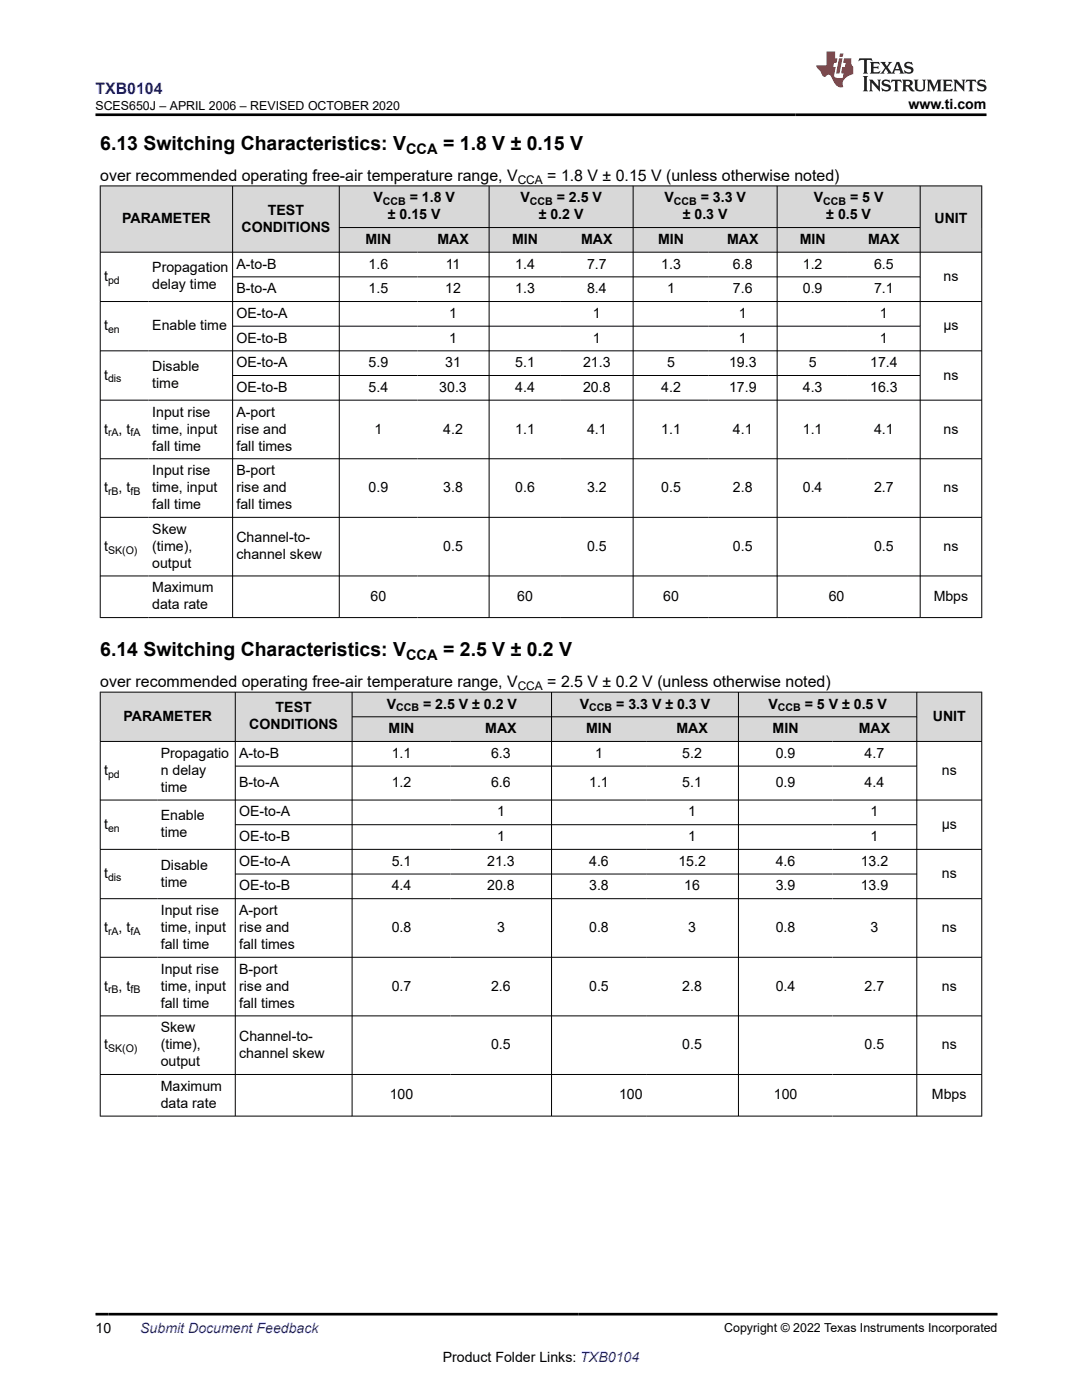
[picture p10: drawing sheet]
<svg xmlns="http://www.w3.org/2000/svg" width="216mm" height="279mm" viewBox="0 0 216 279" stroke-linecap="round" stroke-linejoin="round" font-family="sans-serif">
<g fill="#d8d8d8">
<path d="M20 37.1h175.9v8.3h-175.9z" fill-rule="evenodd"/>
<path d="M20.1 37.2h26.3v13.1h-26.3z" fill-rule="evenodd"/>
<path d="M46.5 37.2h21.1v13.1h-21.1z" fill-rule="evenodd"/>
<path d="M67.8 37.2h29.7v8.1h-29.7z" fill-rule="evenodd"/>
<path d="M97.7 37.2h28.6v8.1h-28.6z" fill-rule="evenodd"/>
<path d="M126.4 37.2h28.6v8.1h-28.6z" fill-rule="evenodd"/>
<path d="M155.1 37.2h28.5v8.1h-28.5z" fill-rule="evenodd"/>
<path d="M183.7 37.2h12.1v13.1h-12.1z" fill-rule="evenodd"/>
<path d="M67.8 45.5h15.5v4.8h-15.5z" fill-rule="evenodd"/>
<path d="M83.3 45.5h14.2v4.8h-14.2z" fill-rule="evenodd"/>
<path d="M97.7 45.5h14.2v4.8h-14.2z" fill-rule="evenodd"/>
<path d="M111.9 45.5h14.4v4.8h-14.4z" fill-rule="evenodd"/>
<path d="M126.4 45.5h15v4.8h-15z" fill-rule="evenodd"/>
<path d="M141.4 45.5h13.6v4.8h-13.6z" fill-rule="evenodd"/>
<path d="M155.1 45.5h14.1v4.8h-14.1z" fill-rule="evenodd"/>
<path d="M169.2 45.5h14.4v4.8h-14.4z" fill-rule="evenodd"/>
</g>
<g fill="none" stroke="#000" stroke-width=".2">
<path d="M19.9 37.1h176.1M20 37v86.3M46.4 37v86.3M67.7 37v86.3M97.6 37v86.3M126.3 37v86.3M155.1 37v86.3M183.6 37v86.3M195.9 37v86.3M19.9 50.3h176.1M46.4 55.3h137.3M67.7 45.4h116"/>
<path d="M19.9 60.2h176.1M19.9 70h176.1M19.9 79.9h176.1M46.4 65.1h137.3M46.4 74.9h137.3M19.9 91.6h176.1M19.9 103.2h176.1M19.9 114.9h176.1M19.9 123.3h176.1"/>
</g>
<g fill="#d8d8d8">
<path d="M20 138.1h175.9v5h-175.9z" fill-rule="evenodd"/>
<path d="M20.1 138.2h26.8v9.7h-26.8z" fill-rule="evenodd"/>
<path d="M47 138.2h23.2v9.7h-23.2z" fill-rule="evenodd"/>
<path d="M70.3 138.2h39.7v4.8h-39.7z" fill-rule="evenodd"/>
<path d="M110.1 138.2h37.2v4.8h-37.2z" fill-rule="evenodd"/>
<path d="M147.4 138.2h35.5v4.8h-35.5z" fill-rule="evenodd"/>
<path d="M183 138.2h12.8v9.7h-12.8z" fill-rule="evenodd"/>
<path d="M70.3 143.1h19.6v4.8h-19.6z" fill-rule="evenodd"/>
<path d="M89.9 143.1h20.1v4.8h-20.1z" fill-rule="evenodd"/>
<path d="M110.1 143.1h18.8v4.8h-18.8z" fill-rule="evenodd"/>
<path d="M128.9 143.1h18.4v4.8h-18.4z" fill-rule="evenodd"/>
<path d="M147.4 143.1h18.7v4.8h-18.7z" fill-rule="evenodd"/>
<path d="M166.1 143.1h16.8v4.8h-16.8z" fill-rule="evenodd"/>
</g>
<g fill="none" stroke="#000" stroke-width=".2">
<path d="M19.9 138.1h176.1M20 138.1v84.7M46.9 138.1v84.7M70.3 138.1v84.7M110.1 138.1v84.7M147.3 138.1v84.7M182.9 138.1v84.7M195.9 138.1v84.7M19.9 148h176.1M19.9 159.7h176.1M46.9 152.9h136.1M70.3 143.1h112.7"/>
<path d="M19.9 169.5h176.1M19.9 179.4h176.1M46.9 164.6h136.1M46.9 174.4h136.1M19.9 191h176.1M19.9 202.7h176.1M19.9 214.4h176.1M19.9 222.7h176.1"/>
</g>
<path d="M171.5 11.6l-.2 .6 .5-.2h.6v.1v2.2l-.2 .4h1l-.2-.4v-2.2v-.1h.5l.6 .2-.2-.6zM173.6 12.4l.2 .3v1.6l-.2 .4h1.9l.1-.6a1.08 1.08 0 0 1-1.3 .2v-.7h.6l.4 .2v-.7l-.4 .2h-.6v-.5l.2-.2a1 1 0 0 1 1 .3l-.1-.5zM175.7 12.4l.9 1.1-1 1.2h.9l-.2-.2 .5-.8 .4 .8-.2 .2h1.6l-.2-.2 .2-.5h.9l.1 .5-.1 .2h.9l-.2-.4-.8-1.9h-.5l-.9 2.1-.9-1.1 .9-1h-.8l.2 .2-.4 .6-.4-.6 .2-.2zM179 12.8l.4 1h-.7zM180.7 12.5a.65 .65 0 0 0-.2 .7 .65 .65 0 0 0 .6 .5l.6 .1 .1 .3a.79 .79 0 0 1-.7 .4 .79 .79 0 0 1-.7-.5l.1 .7 .2-.1a.93 .93 0 0 0 1.1 0 .93 .93 0 0 0 .4-.9 1.46 1.46 0 0 0-1.2-.6l-.1-.3a1.09 1.09 0 0 1 1.2 .2l-.2-.6-.1 .1-.5-.2zM172.2 15.2l.2 .4v2.2l-.2 .4h1l-.2-.4v-2.2l.2-.4zM173.4 15.9l.2 .4v1.5l-.2 .4h.8l-.3-.4 .1-1.3 1.6 1.8v-2l.2-.4h-.7l.1 .2 .1 1.1-1.2-1.3zM176.2 16a.65 .65 0 0 0-.2 .8 .65 .65 0 0 0 .6 .4l.6 .2 .1 .2a.79 .79 0 0 1-.7 .4 .79 .79 0 0 1-.7-.5l.1 .7 .2-.1a.93 .93 0 0 0 1.1 .1 .93 .93 0 0 0 .4-1 1.46 1.46 0 0 0-1.2-.5l-.1-.4a1.09 1.09 0 0 1 1.2 .2l-.1-.6-.2 .1-.5-.1zM177.9 15.9l-.1 .6a.63 .63 0 0 1 .8-.3v1.6l-.3 .4h1l-.2-.4v-1.6a.66 .66 0 0 1 .8 .3l-.1-.6zM180 15.9l.2 .4v1.5l-.2 .4h1l-.2-.2-.1-.7h.5l.1 .2a.79 .79 0 0 0 1.2 .6l-1-.9a.61 .61 0 0 0 .6-.6 .61 .61 0 0 0-.5-.7zM180.8 16.2h.1a.47 .47 0 0 1 .5 .1 .47 .47 0 0 1 .1 .5l-.1 .1-.7 .1zM182.3 15.9l.2 .2a2.27 2.27 0 0 0 .4 2 1.04 1.04 0 0 0 1.7-.7v-1.3l.2-.2h-.8l.2 .4v1.1a.6 .6 0 0 1-.6 .6 .6 .6 0 0 1-.6-.6v-1.1l.3-.4zM184.9 15.9l.2 .4v1.5l-.2 .4h.8l-.3-.4v-1.4l.9 1.9 .9-1.9v1.4l-.3 .4h1l-.2-.4v-1.5l.2-.4h-.8l-.7 1.5-.6-1.5zM188.1 15.9l.2 .4v1.5l-.2 .4h1.9l.1-.6a1.09 1.09 0 0 1-1.3 .2v-.7h.6l.4 .2v-.6l-.4 .2h-.6v-.6l.2-.1a1.01 1.01 0 0 1 1 .3l-.1-.6zM190.2 15.9l.3 .4v1.5l-.3 .4h.8l-.2-.4v-1.3l1.6 1.8v-2l.2-.4h-.7l.2 .2v1.1l-1.2-1.3zM192.8 15.9l-.1 .6a.63 .63 0 0 1 .8-.3v1.6l-.3 .4h1l-.2-.4v-1.6a.66 .66 0 0 1 .8 .3l-.1-.6zM195.2 16a.65 .65 0 0 0-.2 .8 .65 .65 0 0 0 .6 .4l.6 .2 .2 .2a.79 .79 0 0 1-.7 .4 .79 .79 0 0 1-.7-.5l.1 .7 .2-.1a.93 .93 0 0 0 1 .1 .93 .93 0 0 0 .5-1 1.46 1.46 0 0 0-1.3-.5v-.4a1.09 1.09 0 0 1 1.2 .2l-.2-.6-.2 .1-.5-.1z" fill="#231f20"/>
<path d="M164.9 10.3v2.7h-2l.1 .4 .8 1a.95 .95 0 0 0 1 .9 .59 .59 0 0 1 .5-.4 .59 .59 0 0 1 .5 .3l.4 .8a1.59 1.59 0 0 0 2.1 1.4 1.61 1.61 0 0 1 1-2.3l1-.3-.1-1.5a1.59 1.59 0 0 1-.3-1.7h-1.5l-.2 .9h.6l-.2 .9h-.5l-.2 .9v.3l.4 .1-.1 .9h-.7a.73 .73 0 0 1-1-.7l.3-1.5h-.5l.1-.9h.5l.2-.9h-.5v-1.3zM167.4 11.6l-.6 3.1h.7l.6-3.1zM167.6 10.7l-.1 .6h.7l.1-.6z" fill="#ed1c24"/>
<path d="M19.1 22.9h177.8M19.1 262.3h179.9" fill="none" stroke="#000" stroke-width=".53"/>
<g font-size="3.9">
<text x="20" y="29.9">6.13 Switching Characteristics: V</text>
<text x="88.4" y="29.9">= 1.8 V ± 0.15 V</text>
<text x="20" y="130.9">6.14 Switching Characteristics: V</text>
<text x="88.4" y="130.9">= 2.5 V ± 0.2 V</text>
</g>
<text font-size="3.2" fill="#00f" x="19.1" y="18.7">TXB0104</text>
<g font-size="3.2">
<text x="20" y="36.1">over recommended operating free-air temperature range, V</text>
<text x="109.2" y="36.1">= 1.8 V ± 0.15 V (unless otherwise noted)</text>
<text x="20" y="137.1">over recommended operating free-air temperature range, V</text>
<text x="109.2" y="137.1">= 2.5 V ± 0.2 V (unless otherwise noted)</text>
</g>
<g font-size="2.9">
<text x="81" y="30.7">CCA</text>
<text x="81" y="131.7">CCA</text>
</g>
<g font-size="2.8">
<text x="181.3" y="21.8">www.ti.com</text>
<text x="74.5" y="40.4">V</text>
<text x="81.8" y="40.4">= 1.8 V</text>
<text x="103.8" y="40.4">V</text>
<text x="111.1" y="40.4">= 2.5 V</text>
<text x="132.6" y="40.4">V</text>
<text x="139.8" y="40.4">= 3.3 V</text>
<text x="162.4" y="40.4">V</text>
<text x="169.6" y="40.4">= 5 V</text>
<text x="24.4" y="44.5">PARAMETER</text>
<text x="48.2" y="46.2">CONDITIONS</text>
<text x="53.4" y="42.8">TEST</text>
<text x="77.4" y="43.8">± 0.15 V</text>
<text x="107.5" y="43.8">± 0.2 V</text>
<text x="136.2" y="43.8">± 0.3 V</text>
<text x="164.9" y="43.8">± 0.5 V</text>
<text x="186.5" y="44.5">UNIT</text>
<text x="47.2" y="53.6">A-to-B</text>
<text x="72.9" y="48.7">MIN</text>
<text x="73.6" y="53.6">1.6</text>
<text x="87.3" y="48.7">MAX</text>
<text x="88.9" y="53.6">11</text>
<text x="102.2" y="48.7">MIN</text>
<text x="102.8" y="53.6">1.4</text>
<text x="116" y="48.7">MAX</text>
<text x="117.1" y="53.6">7.7</text>
<text x="131.3" y="48.7">MIN</text>
<text x="131.9" y="53.6">1.3</text>
<text x="145.1" y="48.7">MAX</text>
<text x="146.3" y="53.6">6.8</text>
<text x="159.6" y="48.7">MIN</text>
<text x="160.2" y="53.6">1.2</text>
<text x="173.2" y="48.7">MAX</text>
<text x="174.4" y="53.6">6.5</text>
<text x="20.8" y="56.1">t</text>
<text x="30.4" y="54.4">Propagation</text>
<text x="30.4" y="57.8">delay time</text>
<text x="47.2" y="58.5">B-to-A</text>
<text x="73.6" y="58.5">1.5</text>
<text x="88.8" y="58.5">12</text>
<text x="102.8" y="58.5">1.3</text>
<text x="117.1" y="58.5">8.4</text>
<text x="133.1" y="58.5">1</text>
<text x="146.3" y="58.5">7.6</text>
<text x="160.2" y="58.5">0.9</text>
<text x="174.4" y="58.5">7.1</text>
<text x="188.3" y="56.1">ns</text>
<text x="20.8" y="65.9">t</text>
<text x="30.4" y="65.9">Enable time</text>
<text x="47.2" y="63.4">OE-to-A</text>
<text x="89.6" y="63.4">1</text>
<text x="118.3" y="63.4">1</text>
<text x="147.4" y="63.4">1</text>
<text x="175.6" y="63.4">1</text>
<text x="188.2" y="65.9">µs</text>
<text x="47.2" y="68.4">OE-to-B</text>
<text x="89.6" y="68.4">1</text>
<text x="118.3" y="68.4">1</text>
<text x="147.4" y="68.4">1</text>
<text x="175.6" y="68.4">1</text>
<text x="20.8" y="75.8">t</text>
<text x="30.4" y="74.1">Disable</text>
<text x="30.4" y="77.4">time</text>
<text x="47.2" y="73.3">OE-to-A</text>
<text x="73.6" y="73.3">5.9</text>
<text x="88.8" y="73.3">31</text>
<text x="102.8" y="73.3">5.1</text>
<text x="116.3" y="73.3">21.3</text>
<text x="133.1" y="73.3">5</text>
<text x="145.5" y="73.3">19.3</text>
<text x="161.4" y="73.3">5</text>
<text x="173.6" y="73.3">17.4</text>
<text x="188.3" y="75.8">ns</text>
<text x="30.4" y="83.1">Input rise</text>
<text x="47.2" y="78.2">OE-to-B</text>
<text x="47.2" y="83.1">A-port</text>
<text x="73.6" y="78.2">5.4</text>
<text x="87.7" y="78.2">30.3</text>
<text x="102.8" y="78.2">4.4</text>
<text x="116.3" y="78.2">20.8</text>
<text x="131.9" y="78.2">4.2</text>
<text x="145.5" y="78.2">17.9</text>
<text x="160.2" y="78.2">4.3</text>
<text x="173.6" y="78.2">16.3</text>
<text x="20.8" y="86.5">t</text>
<text x="23.7" y="86.5">, t</text>
<text x="30.4" y="86.5">time, input</text>
<text x="30.4" y="89.9">fall time</text>
<text x="47.2" y="86.5">rise and</text>
<text x="47.2" y="89.9">fall times</text>
<text x="74.7" y="86.5">1</text>
<text x="88.4" y="86.5">4.2</text>
<text x="102.8" y="86.5">1.1</text>
<text x="117.1" y="86.5">4.1</text>
<text x="131.9" y="86.5">1.1</text>
<text x="146.3" y="86.5">4.1</text>
<text x="160.2" y="86.5">1.1</text>
<text x="174.4" y="86.5">4.1</text>
<text x="188.3" y="86.5">ns</text>
<text x="30.4" y="94.8">Input rise</text>
<text x="47.2" y="94.8">B-port</text>
<text x="20.8" y="98.2">t</text>
<text x="23.7" y="98.2">, t</text>
<text x="30.4" y="98.2">time, input</text>
<text x="30.4" y="101.6">fall time</text>
<text x="47.2" y="98.2">rise and</text>
<text x="47.2" y="101.6">fall times</text>
<text x="73.6" y="98.2">0.9</text>
<text x="88.4" y="98.2">3.8</text>
<text x="102.8" y="98.2">0.6</text>
<text x="117.1" y="98.2">3.2</text>
<text x="131.9" y="98.2">0.5</text>
<text x="146.3" y="98.2">2.8</text>
<text x="160.2" y="98.2">0.4</text>
<text x="174.4" y="98.2">2.7</text>
<text x="188.3" y="98.2">ns</text>
<text x="30.4" y="106.5">Skew</text>
<text x="20.8" y="109.9">t</text>
<text x="30.4" y="109.9">(time),</text>
<text x="30.4" y="113.3">output</text>
<text x="47.2" y="108.2">Channel-to-</text>
<text x="47.2" y="111.6">channel skew</text>
<text x="88.4" y="109.9">0.5</text>
<text x="117.1" y="109.9">0.5</text>
<text x="146.3" y="109.9">0.5</text>
<text x="174.4" y="109.9">0.5</text>
<text x="188.3" y="109.9">ns</text>
<text x="30.4" y="118.2">Maximum</text>
<text x="74" y="119.9">60</text>
<text x="103.2" y="119.9">60</text>
<text x="132.3" y="119.9">60</text>
<text x="165.4" y="119.9">60</text>
<text x="186.3" y="119.9">Mbps</text>
<text x="30.4" y="121.6">data rate</text>
<text x="24.6" y="143.9">PARAMETER</text>
<text x="55" y="142.2">TEST</text>
<text x="77.2" y="141.4">V</text>
<text x="84.4" y="141.4">= 2.5 V ± 0.2 V</text>
<text x="115.7" y="141.4">V</text>
<text x="123" y="141.4">= 3.3 V ± 0.3 V</text>
<text x="153.3" y="141.4">V</text>
<text x="160.6" y="141.4">= 5 V ± 0.5 V</text>
<text x="186.1" y="143.9">UNIT</text>
<text x="49.7" y="145.6">CONDITIONS</text>
<text x="77.5" y="146.3">MIN</text>
<text x="96.8" y="146.3">MAX</text>
<text x="116.9" y="146.3">MIN</text>
<text x="135" y="146.3">MAX</text>
<text x="154.2" y="146.3">MIN</text>
<text x="171.4" y="146.3">MAX</text>
<text x="20.8" y="154.6">t</text>
<text x="32.1" y="151.2">Propagatio</text>
<text x="32.1" y="154.6">n delay</text>
<text x="47.7" y="151.2">A-to-B</text>
<text x="78.2" y="151.2">1.1</text>
<text x="98" y="151.2">6.3</text>
<text x="118.7" y="151.2">1</text>
<text x="136.1" y="151.2">5.2</text>
<text x="154.8" y="151.2">0.9</text>
<text x="172.5" y="151.2">4.7</text>
<text x="187.9" y="154.6">ns</text>
<text x="32.1" y="158">time</text>
<text x="47.7" y="157.1">B-to-A</text>
<text x="78.2" y="157.1">1.2</text>
<text x="98" y="157.1">6.6</text>
<text x="117.6" y="157.1">1.1</text>
<text x="136.1" y="157.1">5.1</text>
<text x="154.8" y="157.1">0.9</text>
<text x="172.5" y="157.1">4.4</text>
<text x="20.8" y="165.4">t</text>
<text x="32.1" y="163.7">Enable</text>
<text x="32.1" y="167.1">time</text>
<text x="47.7" y="162.9">OE-to-A</text>
<text x="47.7" y="167.9">OE-to-B</text>
<text x="99.2" y="162.9">1</text>
<text x="99.2" y="167.9">1</text>
<text x="137.3" y="162.9">1</text>
<text x="137.3" y="167.9">1</text>
<text x="173.7" y="162.9">1</text>
<text x="173.7" y="167.9">1</text>
<text x="187.9" y="165.4">μs</text>
<text x="32.1" y="173.6">Disable</text>
<text x="47.7" y="172.8">OE-to-A</text>
<text x="78.2" y="172.8">5.1</text>
<text x="97.2" y="172.8">21.3</text>
<text x="117.6" y="172.8">4.6</text>
<text x="135.4" y="172.8">15.2</text>
<text x="154.8" y="172.8">4.6</text>
<text x="171.7" y="172.8">13.2</text>
<text x="20.8" y="175.2">t</text>
<text x="32.1" y="176.9">time</text>
<text x="47.7" y="177.7">OE-to-B</text>
<text x="78.2" y="177.7">4.4</text>
<text x="97.2" y="177.7">20.8</text>
<text x="117.6" y="177.7">3.8</text>
<text x="136.5" y="177.7">16</text>
<text x="154.8" y="177.7">3.9</text>
<text x="171.7" y="177.7">13.9</text>
<text x="187.9" y="175.2">ns</text>
<text x="32.1" y="182.6">Input rise</text>
<text x="47.7" y="182.6">A-port</text>
<text x="20.8" y="186">t</text>
<text x="23.7" y="186">, t</text>
<text x="32.1" y="186">time, input</text>
<text x="32.1" y="189.4">fall time</text>
<text x="47.7" y="186">rise and</text>
<text x="47.7" y="189.4">fall times</text>
<text x="78.2" y="186">0.8</text>
<text x="99.2" y="186">3</text>
<text x="117.6" y="186">0.8</text>
<text x="137.3" y="186">3</text>
<text x="154.8" y="186">0.8</text>
<text x="173.7" y="186">3</text>
<text x="187.9" y="186">ns</text>
<text x="20.8" y="197.7">t</text>
<text x="23.7" y="197.7">, t</text>
<text x="32.1" y="194.3">Input rise</text>
<text x="32.1" y="197.7">time, input</text>
<text x="47.7" y="194.3">B-port</text>
<text x="47.7" y="197.7">rise and</text>
<text x="78.2" y="197.7">0.7</text>
<text x="98" y="197.7">2.6</text>
<text x="117.6" y="197.7">0.5</text>
<text x="136.1" y="197.7">2.8</text>
<text x="154.8" y="197.7">0.4</text>
<text x="172.5" y="197.7">2.7</text>
<text x="187.9" y="197.7">ns</text>
<text x="32.1" y="201.1">fall time</text>
<text x="47.7" y="201.1">fall times</text>
<text x="20.8" y="209.4">t</text>
<text x="32.1" y="206">Skew</text>
<text x="32.1" y="209.4">(time),</text>
<text x="47.7" y="207.7">Channel-to-</text>
<text x="98" y="209.4">0.5</text>
<text x="136.1" y="209.4">0.5</text>
<text x="172.5" y="209.4">0.5</text>
<text x="187.9" y="209.4">ns</text>
<text x="32.1" y="212.8">output</text>
<text x="47.7" y="211.1">channel skew</text>
<text x="32.1" y="217.7">Maximum</text>
<text x="32.1" y="221.1">data rate</text>
<text x="77.8" y="219.4">100</text>
<text x="123.5" y="219.4">100</text>
<text x="154.4" y="219.4">100</text>
<text x="186" y="219.4">Mbps</text>
<text x="19.1" y="266.1">10</text>
<text x="88.3" y="271.7">Product Folder Links: TXB0104</text>
</g>
<text font-size="2.8" fill="#00f" x="28" y="266.1">Submit Document Feedback</text>
<g font-size="2.5">
<text x="19" y="21.9">SCES650J – APRIL 2006 – REVISED OCTOBER 2020</text>
<text x="144.5" y="265.8">Copyright © 2022 Texas Instruments Incorporated</text>
</g>
<g font-size="2.4">
<text x="103.3" y="36.7">CCA</text>
<text x="103.3" y="137.7">CCA</text>
</g>
<g font-size="2.1">
<text x="76.4" y="40.9">CCB</text>
<text x="105.7" y="40.9">CCB</text>
<text x="134.4" y="40.9">CCB</text>
<text x="164.3" y="40.9">CCB</text>
<text x="21.6" y="56.6">pd</text>
<text x="21.6" y="66.5">en</text>
<text x="21.6" y="76.3">dis</text>
<text x="21.6" y="87.1">rA</text>
<text x="26" y="87.1">fA</text>
<text x="21.6" y="98.8">rB</text>
<text x="26" y="98.8">fB</text>
<text x="21.6" y="110.5">SK(O)</text>
<text x="79" y="142">CCB</text>
<text x="117.6" y="142">CCB</text>
<text x="155.2" y="142">CCB</text>
<text x="21.6" y="155.2">pd</text>
<text x="21.6" y="166">en</text>
<text x="21.6" y="175.8">dis</text>
<text x="21.6" y="186.6">rA</text>
<text x="26" y="186.6">fA</text>
<text x="21.6" y="198.3">rB</text>
<text x="26" y="198.3">fB</text>
<text x="21.6" y="210">SK(O)</text>
</g>
</svg>
